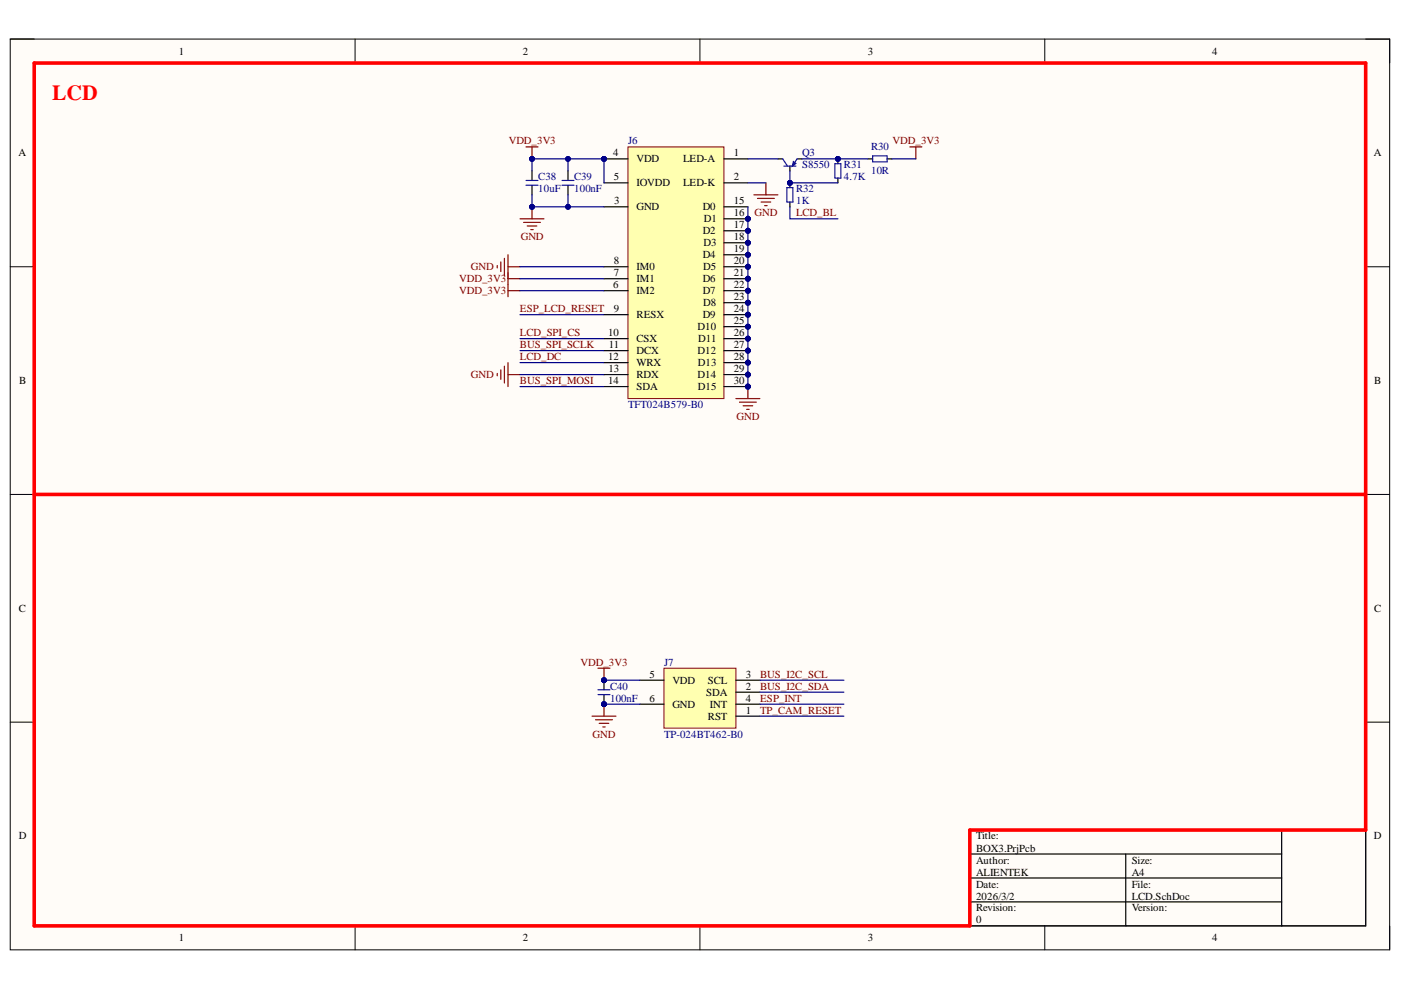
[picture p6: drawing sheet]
<svg xmlns="http://www.w3.org/2000/svg" width="297mm" height="210mm" viewBox="0 0 297 210" stroke-linecap="round" stroke-linejoin="round" font-family="sans-serif">
<path d="M2.2 8.3h292.4v193.1h-292.4z" fill-rule="evenodd" fill="#fffcf8"/>
<path d="M2.2 8.3h292.4v193.1h-292.4z" fill="none" stroke="#000" stroke-width=".21"/>
<path d="M7.3 13.4h282.3v182.9h-282.3z" fill-rule="evenodd" fill="#fffcf8"/>
<g fill="none" stroke="#000" stroke-width=".21">
<path d="M2.2 8.3h5.1M7.3 13.4h282.3v182.9h-282.3zM75.3 8.3v5.1M148.4 8.3v5.1M221.5 8.3v5.1M289.6 8.3h5v5.1M2.2 56.6h5.1M289.6 56.6h5M2.2 104.8h5.1M289.6 104.8h5M2.2 153.1h5.1M289.6 153.1h5"/>
<path d="M75.3 196.3v5.1M148.4 196.3v5.1M221.5 196.3v5.1M294.6 196.3v5.1"/>
</g>
<path d="M205.6 176h84v20.3h-84zM271.7 176v20.3M205.6 181.1h66.1M205.6 186.2h66.1M205.6 191.2h66.1M238.7 181.1v15.2" fill="none" stroke="#000" stroke-width=".25"/>
<path d="M7.3 13.4h282.3v162.6h-84v20.3h-198.3z" fill="none" stroke="#f00" stroke-width=".76"/>
<path d="M140.8 141.7h15.2v12.7h-15.2z" fill-rule="evenodd" fill="#ffffb0"/>
<path d="M140.8 141.7h15.2v12.7h-15.2z" fill="none" stroke="#800000" stroke-width=".21"/>
<path d="M135.7 144.2h5.1M135.7 149.3h5.1M156 151.8h5.1M156 146.8h5.1M156 144.2h5.1M156 149.3h5.1" fill="none" stroke="#000" stroke-width=".25"/>
<path d="M126.8 141.7h2.5M128.1 141.7v2.5" fill="none" stroke="#800000" stroke-width=".25"/>
<circle cx="128.1" cy="144.2" r=".51" fill="#000080"/>
<circle cx="128.1" cy="144.2" r=".51" fill="none" stroke="#000080" stroke-width=".21"/>
<circle cx="128.1" cy="144.2" r=".51" fill="#000080"/>
<circle cx="128.1" cy="144.2" r=".51" fill="none" stroke="#000080" stroke-width=".21"/>
<circle cx="128.1" cy="149.3" r=".51" fill="#000080"/>
<circle cx="128.1" cy="149.3" r=".51" fill="none" stroke="#000080" stroke-width=".21"/>
<path d="M128.1 144.2v2.1" fill="none" stroke="#000" stroke-width=".25"/>
<circle cx="128.1" cy="144.2" r=".51" fill="#000080"/>
<circle cx="128.1" cy="144.2" r=".51" fill="none" stroke="#000080" stroke-width=".21"/>
<path d="M128.1 147.3v2" fill="none" stroke="#000" stroke-width=".25"/>
<circle cx="128.1" cy="149.3" r=".51" fill="#000080"/>
<circle cx="128.1" cy="149.3" r=".51" fill="none" stroke="#000080" stroke-width=".21"/>
<path d="M126.8 146.3h2.5M126.8 147.3h2.5" fill="none" stroke="#00f" stroke-width=".25"/>
<path d="M125.5 151.8h5.1M126.3 152.6h3.5M127 153.4h2.1M127.8 154.1h.5M128.1 149.3v2.5" fill="none" stroke="#800000" stroke-width=".25"/>
<circle cx="128.1" cy="149.3" r=".51" fill="#000080"/>
<circle cx="128.1" cy="149.3" r=".51" fill="none" stroke="#000080" stroke-width=".21"/>
<circle cx="128.1" cy="33.7" r=".51" fill="#000080"/>
<circle cx="128.1" cy="33.7" r=".51" fill="none" stroke="#000080" stroke-width=".21"/>
<circle cx="158.6" cy="46.4" r=".51" fill="#000080"/>
<circle cx="158.6" cy="46.4" r=".51" fill="none" stroke="#000080" stroke-width=".21"/>
<circle cx="158.6" cy="48.9" r=".51" fill="#000080"/>
<circle cx="158.6" cy="48.9" r=".51" fill="none" stroke="#000080" stroke-width=".21"/>
<circle cx="158.6" cy="51.5" r=".51" fill="#000080"/>
<circle cx="158.6" cy="51.5" r=".51" fill="none" stroke="#000080" stroke-width=".21"/>
<circle cx="158.6" cy="54" r=".51" fill="#000080"/>
<circle cx="158.6" cy="54" r=".51" fill="none" stroke="#000080" stroke-width=".21"/>
<circle cx="158.6" cy="56.6" r=".51" fill="#000080"/>
<circle cx="158.6" cy="56.6" r=".51" fill="none" stroke="#000080" stroke-width=".21"/>
<circle cx="158.6" cy="59.1" r=".51" fill="#000080"/>
<circle cx="158.6" cy="59.1" r=".51" fill="none" stroke="#000080" stroke-width=".21"/>
<circle cx="158.6" cy="61.6" r=".51" fill="#000080"/>
<circle cx="158.6" cy="61.6" r=".51" fill="none" stroke="#000080" stroke-width=".21"/>
<circle cx="158.6" cy="64.2" r=".51" fill="#000080"/>
<circle cx="158.6" cy="64.2" r=".51" fill="none" stroke="#000080" stroke-width=".21"/>
<circle cx="158.6" cy="66.7" r=".51" fill="#000080"/>
<circle cx="158.6" cy="66.7" r=".51" fill="none" stroke="#000080" stroke-width=".21"/>
<circle cx="158.6" cy="69.3" r=".51" fill="#000080"/>
<circle cx="158.6" cy="69.3" r=".51" fill="none" stroke="#000080" stroke-width=".21"/>
<circle cx="158.6" cy="71.8" r=".51" fill="#000080"/>
<circle cx="158.6" cy="71.8" r=".51" fill="none" stroke="#000080" stroke-width=".21"/>
<circle cx="158.6" cy="74.3" r=".51" fill="#000080"/>
<circle cx="158.6" cy="74.3" r=".51" fill="none" stroke="#000080" stroke-width=".21"/>
<circle cx="158.6" cy="76.9" r=".51" fill="#000080"/>
<circle cx="158.6" cy="76.9" r=".51" fill="none" stroke="#000080" stroke-width=".21"/>
<circle cx="158.6" cy="79.4" r=".51" fill="#000080"/>
<circle cx="158.6" cy="79.4" r=".51" fill="none" stroke="#000080" stroke-width=".21"/>
<circle cx="158.6" cy="82" r=".51" fill="#000080"/>
<circle cx="158.6" cy="82" r=".51" fill="none" stroke="#000080" stroke-width=".21"/>
<path d="M133.1 31.1h20.4v53.4h-20.4z" fill-rule="evenodd" fill="#ffffb0"/>
<path d="M133.1 31.1h20.4v53.4h-20.4z" fill="none" stroke="#800000" stroke-width=".21"/>
<path d="M128.1 33.7h5M153.5 33.7h5.1M153.5 38.8h5.1M128.1 43.9h5" fill="none" stroke="#000" stroke-width=".25"/>
<circle cx="128.1" cy="33.7" r=".51" fill="#000080"/>
<circle cx="128.1" cy="33.7" r=".51" fill="none" stroke="#000080" stroke-width=".21"/>
<path d="M128.1 38.8h5M128.1 59.1h5M128.1 56.6h5M153.5 43.9h5.1M153.5 46.4h5.1M128.1 61.6h5M128.1 66.7h5M128.1 71.8h5M128.1 74.3h5M128.1 76.9h5M128.1 79.4h5M128.1 82h5" fill="none" stroke="#000" stroke-width=".25"/>
<circle cx="158.6" cy="46.4" r=".51" fill="#000080"/>
<circle cx="158.6" cy="46.4" r=".51" fill="none" stroke="#000080" stroke-width=".21"/>
<path d="M153.5 48.9h5.1" fill="none" stroke="#000" stroke-width=".25"/>
<circle cx="158.6" cy="48.9" r=".51" fill="#000080"/>
<circle cx="158.6" cy="48.9" r=".51" fill="none" stroke="#000080" stroke-width=".21"/>
<path d="M153.5 51.5h5.1" fill="none" stroke="#000" stroke-width=".25"/>
<circle cx="158.6" cy="51.5" r=".51" fill="#000080"/>
<circle cx="158.6" cy="51.5" r=".51" fill="none" stroke="#000080" stroke-width=".21"/>
<path d="M153.5 54h5.1" fill="none" stroke="#000" stroke-width=".25"/>
<circle cx="158.6" cy="54" r=".51" fill="#000080"/>
<circle cx="158.6" cy="54" r=".51" fill="none" stroke="#000080" stroke-width=".21"/>
<path d="M153.5 56.6h5.1" fill="none" stroke="#000" stroke-width=".25"/>
<circle cx="158.6" cy="56.6" r=".51" fill="#000080"/>
<circle cx="158.6" cy="56.6" r=".51" fill="none" stroke="#000080" stroke-width=".21"/>
<path d="M153.5 59.1h5.1" fill="none" stroke="#000" stroke-width=".25"/>
<circle cx="158.6" cy="59.1" r=".51" fill="#000080"/>
<circle cx="158.6" cy="59.1" r=".51" fill="none" stroke="#000080" stroke-width=".21"/>
<path d="M153.5 61.6h5.1" fill="none" stroke="#000" stroke-width=".25"/>
<circle cx="158.6" cy="61.6" r=".51" fill="#000080"/>
<circle cx="158.6" cy="61.6" r=".51" fill="none" stroke="#000080" stroke-width=".21"/>
<path d="M153.5 64.2h5.1" fill="none" stroke="#000" stroke-width=".25"/>
<circle cx="158.6" cy="64.2" r=".51" fill="#000080"/>
<circle cx="158.6" cy="64.2" r=".51" fill="none" stroke="#000080" stroke-width=".21"/>
<path d="M153.5 66.7h5.1" fill="none" stroke="#000" stroke-width=".25"/>
<circle cx="158.6" cy="66.7" r=".51" fill="#000080"/>
<circle cx="158.6" cy="66.7" r=".51" fill="none" stroke="#000080" stroke-width=".21"/>
<path d="M153.5 69.3h5.1" fill="none" stroke="#000" stroke-width=".25"/>
<circle cx="158.6" cy="69.3" r=".51" fill="#000080"/>
<circle cx="158.6" cy="69.3" r=".51" fill="none" stroke="#000080" stroke-width=".21"/>
<path d="M153.5 71.8h5.1" fill="none" stroke="#000" stroke-width=".25"/>
<circle cx="158.6" cy="71.8" r=".51" fill="#000080"/>
<circle cx="158.6" cy="71.8" r=".51" fill="none" stroke="#000080" stroke-width=".21"/>
<path d="M153.5 74.3h5.1" fill="none" stroke="#000" stroke-width=".25"/>
<circle cx="158.6" cy="74.3" r=".51" fill="#000080"/>
<circle cx="158.6" cy="74.3" r=".51" fill="none" stroke="#000080" stroke-width=".21"/>
<path d="M153.5 76.9h5.1" fill="none" stroke="#000" stroke-width=".25"/>
<circle cx="158.6" cy="76.9" r=".51" fill="#000080"/>
<circle cx="158.6" cy="76.9" r=".51" fill="none" stroke="#000080" stroke-width=".21"/>
<path d="M153.5 79.4h5.1" fill="none" stroke="#000" stroke-width=".25"/>
<circle cx="158.6" cy="79.4" r=".51" fill="#000080"/>
<circle cx="158.6" cy="79.4" r=".51" fill="none" stroke="#000080" stroke-width=".21"/>
<path d="M153.5 82h5.1" fill="none" stroke="#000" stroke-width=".25"/>
<circle cx="158.6" cy="82" r=".51" fill="#000080"/>
<circle cx="158.6" cy="82" r=".51" fill="none" stroke="#000080" stroke-width=".21"/>
<path d="M111.5 31.1h2.6M112.8 31.1v2.6" fill="none" stroke="#800000" stroke-width=".25"/>
<circle cx="112.8" cy="33.7" r=".51" fill="#000080"/>
<circle cx="112.8" cy="33.7" r=".51" fill="none" stroke="#000080" stroke-width=".21"/>
<path d="M110.3 46.4h5M111 47.2h3.6M111.8 47.9h2M112.5 48.7h.5M112.8 43.9v2.5" fill="none" stroke="#800000" stroke-width=".25"/>
<circle cx="112.8" cy="43.9" r=".51" fill="#000080"/>
<circle cx="112.8" cy="43.9" r=".51" fill="none" stroke="#000080" stroke-width=".21"/>
<path d="M112.8 36.2v2.1M112.8 39.3v2M120.4 36.2v2.1M120.4 39.3v2" fill="none" stroke="#000" stroke-width=".25"/>
<path d="M111.5 38.3h2.6M111.5 39.3h2.6M119.2 38.3h2.5M119.2 39.3h2.5" fill="none" stroke="#00f" stroke-width=".25"/>
<g fill="none" stroke="#800000" stroke-width=".25">
<path d="M105.4 56.3v.5M106.2 55.5v2.1M106.9 54.8v3.5M107.7 54v8.9M107.7 56.6h2.6M107.7 59.1h2.6M105.4 79.2v.5M106.2 78.4v2M106.9 77.6v3.6M107.7 76.9v5.1M107.7 61.6h2.6M107.7 79.4h2.6"/>
<path d="M156 84.5h5.1M156.8 85.3h3.6M157.6 86h2M158.3 86.8h.5M158.6 82v2.5"/>
</g>
<circle cx="158.6" cy="82" r=".51" fill="#000080"/>
<circle cx="158.6" cy="82" r=".51" fill="none" stroke="#000080" stroke-width=".21"/>
<path d="M7.3 104.8h282.3" fill="none" stroke="#f00" stroke-width=".76"/>
<path d="M192.9 31.2h2.5M194.2 31.2v2.5" fill="none" stroke="#800000" stroke-width=".25"/>
<path d="M164.9 33.7h1M167.5 35.2v1M169 33.7h1" fill="none" stroke="#000" stroke-width=".25"/>
<path d="M165.9 33.7l1.1 1.5M166.2 35.2h2.5M169 33.7l-1 1.5" fill="none" stroke="#00f" stroke-width=".25"/>
<path d="M168.2 34.3l.5 .4-.7 .5z" fill="#00f"/>
<path d="M168.2 34.3l.5 .4-.7 .5zM185 33.1h3.1v1.2h-3.1z" fill="none" stroke="#00f" stroke-width=".25"/>
<path d="M184 33.7h1M188.1 33.7h1" fill="none" stroke="#000" stroke-width=".25"/>
<circle cx="177.6" cy="33.7" r=".51" fill="#000080"/>
<circle cx="177.6" cy="33.7" r=".51" fill="none" stroke="#000080" stroke-width=".21"/>
<path d="M177.6 33.7v1M177.6 37.8v1" fill="none" stroke="#000" stroke-width=".25"/>
<circle cx="177.6" cy="33.7" r=".51" fill="#000080"/>
<circle cx="177.6" cy="33.7" r=".51" fill="none" stroke="#000080" stroke-width=".21"/>
<path d="M177 34.7h1.3v3.1h-1.3z" fill="none" stroke="#00f" stroke-width=".25"/>
<circle cx="167.5" cy="38.8" r=".51" fill="#000080"/>
<circle cx="167.5" cy="38.8" r=".51" fill="none" stroke="#000080" stroke-width=".21"/>
<path d="M167.5 38.8v1M167.5 42.8v1.1" fill="none" stroke="#000" stroke-width=".25"/>
<circle cx="167.5" cy="38.8" r=".51" fill="#000080"/>
<circle cx="167.5" cy="38.8" r=".51" fill="none" stroke="#000080" stroke-width=".21"/>
<path d="M166.8 39.8h1.3v3h-1.3z" fill="none" stroke="#00f" stroke-width=".25"/>
<path d="M162.4 38.8v2.5M159.8 41.3h5.1M160.6 42.1h3.6M161.4 42.8h2M162.1 43.6h.5" fill="none" stroke="#800000" stroke-width=".25"/>
<path d="M128.1 144.2h7.6M161.1 144.2h17.8M161.1 146.8h17.8M161.1 149.3h17.8M161.1 151.8h17.8" fill="none" stroke="#000080" stroke-width=".25"/>
<circle cx="128.1" cy="144.2" r=".51" fill="#000080"/>
<circle cx="128.1" cy="144.2" r=".51" fill="none" stroke="#000080" stroke-width=".21"/>
<path d="M128.1 149.3h7.6" fill="none" stroke="#000080" stroke-width=".25"/>
<circle cx="128.1" cy="149.3" r=".51" fill="#000080"/>
<circle cx="128.1" cy="149.3" r=".51" fill="none" stroke="#000080" stroke-width=".21"/>
<path d="M128.1 33.7v5.1" fill="none" stroke="#000080" stroke-width=".25"/>
<circle cx="128.1" cy="33.7" r=".51" fill="#000080"/>
<circle cx="128.1" cy="33.7" r=".51" fill="none" stroke="#000080" stroke-width=".21"/>
<path d="M112.8 33.7h15.3" fill="none" stroke="#000080" stroke-width=".25"/>
<circle cx="128.1" cy="33.7" r=".51" fill="#000080"/>
<circle cx="128.1" cy="33.7" r=".51" fill="none" stroke="#000080" stroke-width=".21"/>
<circle cx="120.4" cy="33.7" r=".51" fill="#000080"/>
<circle cx="120.4" cy="33.7" r=".51" fill="none" stroke="#000080" stroke-width=".21"/>
<circle cx="112.8" cy="33.7" r=".51" fill="#000080"/>
<circle cx="112.8" cy="33.7" r=".51" fill="none" stroke="#000080" stroke-width=".21"/>
<path d="M112.8 43.9h15.3" fill="none" stroke="#000080" stroke-width=".25"/>
<circle cx="112.8" cy="43.9" r=".51" fill="#000080"/>
<circle cx="112.8" cy="43.9" r=".51" fill="none" stroke="#000080" stroke-width=".21"/>
<circle cx="120.4" cy="43.9" r=".51" fill="#000080"/>
<circle cx="120.4" cy="43.9" r=".51" fill="none" stroke="#000080" stroke-width=".21"/>
<path d="M112.8 41.3v2.6" fill="none" stroke="#000080" stroke-width=".25"/>
<circle cx="112.8" cy="43.9" r=".51" fill="#000080"/>
<circle cx="112.8" cy="43.9" r=".51" fill="none" stroke="#000080" stroke-width=".21"/>
<path d="M112.8 33.7v2.5" fill="none" stroke="#000080" stroke-width=".25"/>
<circle cx="112.8" cy="33.7" r=".51" fill="#000080"/>
<circle cx="112.8" cy="33.7" r=".51" fill="none" stroke="#000080" stroke-width=".21"/>
<path d="M120.4 33.7v2.5" fill="none" stroke="#000080" stroke-width=".25"/>
<circle cx="120.4" cy="33.7" r=".51" fill="#000080"/>
<circle cx="120.4" cy="33.7" r=".51" fill="none" stroke="#000080" stroke-width=".21"/>
<path d="M120.4 41.3v2.6" fill="none" stroke="#000080" stroke-width=".25"/>
<circle cx="120.4" cy="43.9" r=".51" fill="#000080"/>
<circle cx="120.4" cy="43.9" r=".51" fill="none" stroke="#000080" stroke-width=".21"/>
<path d="M110.3 59.1h17.8M110.3 56.6h17.8M158.6 43.9v38.1M110.3 61.6h17.8M110.3 76.9h17.8M110.3 74.3h17.8M110.3 71.8h17.8M110.3 66.7h17.8M110.3 79.4h17.8M110.3 82h17.8" fill="none" stroke="#000080" stroke-width=".25"/>
<circle cx="158.6" cy="46.4" r=".51" fill="#000080"/>
<circle cx="158.6" cy="46.4" r=".51" fill="none" stroke="#000080" stroke-width=".21"/>
<circle cx="158.6" cy="48.9" r=".51" fill="#000080"/>
<circle cx="158.6" cy="48.9" r=".51" fill="none" stroke="#000080" stroke-width=".21"/>
<circle cx="158.6" cy="51.5" r=".51" fill="#000080"/>
<circle cx="158.6" cy="51.5" r=".51" fill="none" stroke="#000080" stroke-width=".21"/>
<circle cx="158.6" cy="54" r=".51" fill="#000080"/>
<circle cx="158.6" cy="54" r=".51" fill="none" stroke="#000080" stroke-width=".21"/>
<circle cx="158.6" cy="56.6" r=".51" fill="#000080"/>
<circle cx="158.6" cy="56.6" r=".51" fill="none" stroke="#000080" stroke-width=".21"/>
<circle cx="158.6" cy="59.1" r=".51" fill="#000080"/>
<circle cx="158.6" cy="59.1" r=".51" fill="none" stroke="#000080" stroke-width=".21"/>
<circle cx="158.6" cy="61.6" r=".51" fill="#000080"/>
<circle cx="158.6" cy="61.6" r=".51" fill="none" stroke="#000080" stroke-width=".21"/>
<circle cx="158.6" cy="64.2" r=".51" fill="#000080"/>
<circle cx="158.6" cy="64.2" r=".51" fill="none" stroke="#000080" stroke-width=".21"/>
<circle cx="158.6" cy="66.7" r=".51" fill="#000080"/>
<circle cx="158.6" cy="66.7" r=".51" fill="none" stroke="#000080" stroke-width=".21"/>
<circle cx="158.6" cy="69.3" r=".51" fill="#000080"/>
<circle cx="158.6" cy="69.3" r=".51" fill="none" stroke="#000080" stroke-width=".21"/>
<circle cx="158.6" cy="71.8" r=".51" fill="#000080"/>
<circle cx="158.6" cy="71.8" r=".51" fill="none" stroke="#000080" stroke-width=".21"/>
<circle cx="158.6" cy="74.3" r=".51" fill="#000080"/>
<circle cx="158.6" cy="74.3" r=".51" fill="none" stroke="#000080" stroke-width=".21"/>
<circle cx="158.6" cy="76.9" r=".51" fill="#000080"/>
<circle cx="158.6" cy="76.9" r=".51" fill="none" stroke="#000080" stroke-width=".21"/>
<circle cx="158.6" cy="79.4" r=".51" fill="#000080"/>
<circle cx="158.6" cy="79.4" r=".51" fill="none" stroke="#000080" stroke-width=".21"/>
<circle cx="158.6" cy="82" r=".51" fill="#000080"/>
<circle cx="158.6" cy="82" r=".51" fill="none" stroke="#000080" stroke-width=".21"/>
<path d="M158.6 38.8h3.8M158.6 33.7h6.3M170 33.7h14" fill="none" stroke="#000080" stroke-width=".25"/>
<circle cx="177.6" cy="33.7" r=".51" fill="#000080"/>
<circle cx="177.6" cy="33.7" r=".51" fill="none" stroke="#000080" stroke-width=".21"/>
<path d="M167.5 36.2v2.6h10.1" fill="none" stroke="#000080" stroke-width=".25"/>
<circle cx="167.5" cy="38.8" r=".51" fill="#000080"/>
<circle cx="167.5" cy="38.8" r=".51" fill="none" stroke="#000080" stroke-width=".21"/>
<path d="M189.1 33.7h5.1M167.5 43.9v2.5h10.1" fill="none" stroke="#000080" stroke-width=".25"/>
<text font-size="4.6" fill="#f00" x="11.1" y="21.2">LCD</text>
<g font-size="2.3">
<text x="37.9" y="11.6">1</text>
<text x="110.8" y="11.6">2</text>
<text x="184" y="11.6">3</text>
<text x="257" y="11.6">4</text>
<text x="3.9" y="33.1">A</text>
<text x="130" y="33.1">4</text>
<text x="134.9" y="34.4">VDD</text>
<text x="144.8" y="34.4">LED-A</text>
<text x="155.6" y="33.1">1</text>
<text x="291.3" y="33.1">A</text>
<text x="130.1" y="38.2">5</text>
<text x="134.9" y="39.5">IOVDD</text>
<text x="144.8" y="39.5">LED-K</text>
<text x="155.6" y="38.2">2</text>
<text x="130.2" y="43.3">3</text>
<text x="134.9" y="44.6">GND</text>
<text x="149" y="44.6">D0</text>
<text x="149.2" y="47.1">D1</text>
<text x="155.6" y="45.8">16</text>
<text x="155.6" y="43.3">15</text>
<text x="149" y="49.7">D2</text>
<text x="149.2" y="52.3">D3</text>
<text x="155.6" y="48.4">17</text>
<text x="155.6" y="53.5">19</text>
<text x="155.6" y="51">18</text>
<text x="130.1" y="58.6">7</text>
<text x="130.1" y="56.1">8</text>
<text x="134.9" y="59.9">IM1</text>
<text x="134.9" y="57.3">IM0</text>
<text x="149" y="54.8">D4</text>
<text x="149" y="59.9">D6</text>
<text x="149.1" y="57.3">D5</text>
<text x="155.6" y="56.1">20</text>
<text x="155.6" y="58.6">21</text>
<text x="130" y="61.1">6</text>
<text x="134.9" y="62.4">IM2</text>
<text x="149" y="62.4">D7</text>
<text x="149.1" y="64.9">D8</text>
<text x="155.6" y="63.7">23</text>
<text x="155.6" y="61.1">22</text>
<text x="128.9" y="71.3">10</text>
<text x="130.1" y="66.2">9</text>
<text x="134.9" y="67.5">RESX</text>
<text x="147.9" y="70">D10</text>
<text x="149" y="67.5">D9</text>
<text x="155.6" y="68.7">25</text>
<text x="155.6" y="71.3">26</text>
<text x="155.6" y="66.2">24</text>
<text x="128.9" y="76.3">12</text>
<text x="129.1" y="73.8">11</text>
<text x="134.9" y="72.5">CSX</text>
<text x="134.9" y="75.1">DCX</text>
<text x="134.9" y="77.6">WRX</text>
<text x="147.9" y="75.1">D12</text>
<text x="148" y="77.6">D13</text>
<text x="148.1" y="72.5">D11</text>
<text x="155.6" y="73.8">27</text>
<text x="155.6" y="76.3">28</text>
<text x="4.1" y="81.4">B</text>
<text x="128.9" y="81.4">14</text>
<text x="129" y="78.9">13</text>
<text x="134.9" y="80.1">RDX</text>
<text x="134.9" y="82.7">SDA</text>
<text x="147.9" y="80.1">D14</text>
<text x="148" y="82.7">D15</text>
<text x="155.6" y="78.9">29</text>
<text x="155.6" y="81.4">30</text>
<text x="291.4" y="81.4">B</text>
<text x="4" y="129.7">C</text>
<text x="291.4" y="129.7">C</text>
<text x="137.7" y="143.7">5</text>
<text x="158.1" y="143.7">3</text>
<text x="137.7" y="148.8">6</text>
<text x="142.6" y="145">VDD</text>
<text x="149.8" y="147.5">SDA</text>
<text x="150.1" y="145">SCL</text>
<text x="158.1" y="148.8">4</text>
<text x="158.1" y="146.3">2</text>
<text x="142.6" y="150.1">GND</text>
<text x="150.1" y="152.6">RST</text>
<text x="150.5" y="150.1">INT</text>
<text x="158.1" y="151.3">1</text>
<text x="4" y="178">D</text>
<text x="206.9" y="178">Title:</text>
<text x="291.3" y="178">D</text>
<text x="206.9" y="183.1">Author:</text>
<text x="206.9" y="180.6">BOX3.PrjPcb</text>
<text x="206.9" y="185.6">ALIENTEK</text>
<text x="239.9" y="183.1">Size:</text>
<text x="239.9" y="185.6">A4</text>
<text x="206.9" y="188.2">Date:</text>
<text x="206.9" y="190.7">2026/3/2</text>
<text x="239.9" y="188.2">File:</text>
<text x="239.9" y="190.7">LCD.SchDoc</text>
<text x="206.9" y="193.3">Revision:</text>
<text x="206.9" y="195.8">0</text>
<text x="239.9" y="193.3">Version:</text>
<text x="37.9" y="199.6">1</text>
<text x="110.8" y="199.6">2</text>
<text x="184" y="199.6">3</text>
<text x="257" y="199.6">4</text>
</g>
<g font-size="2.3" fill="#800000">
<text x="107.9" y="30.6">VDD_3V3</text>
<text x="189.3" y="30.6">VDD_3V3</text>
<text x="160" y="45.8">GND</text>
<text x="168.8" y="45.8">LCD_BL</text>
<text x="110.4" y="51">GND</text>
<text x="97.4" y="59.9">VDD_3V3</text>
<text x="99.8" y="57.3">GND</text>
<text x="97.4" y="62.4">VDD_3V3</text>
<text x="110.2" y="66.2">ESP_LCD_RESET</text>
<text x="110.2" y="71.3">LCD_SPI_CS</text>
<text x="110.2" y="76.3">LCD_DC</text>
<text x="110.2" y="73.8">BUS_SPI_SCLK</text>
<text x="99.8" y="80.1">GND</text>
<text x="110.2" y="81.4">BUS_SPI_MOSI</text>
<text x="156.2" y="89">GND</text>
<text x="123.1" y="141.2">VDD_3V3</text>
<text x="161.2" y="143.7">BUS_I2C_SCL</text>
<text x="161.2" y="146.3">BUS_I2C_SDA</text>
<text x="161.2" y="148.8">ESP_INT</text>
<text x="161.2" y="151.3">TP_CAM_RESET</text>
<text x="125.6" y="156.4">GND</text>
</g>
<g font-size="2.3" fill="#000080">
<text x="133.2" y="30.6">J6</text>
<text x="170.1" y="33.1">Q3</text>
<text x="170.1" y="35.7">S8550</text>
<text x="178.9" y="35.7">R31</text>
<text x="184.7" y="31.9">R30</text>
<text x="114.1" y="38.2">C38</text>
<text x="114.1" y="40.8">10uF</text>
<text x="121.7" y="38.2">C39</text>
<text x="121.7" y="40.8">100nF</text>
<text x="168.8" y="40.8">R32</text>
<text x="178.9" y="38.2">4.7K</text>
<text x="184.7" y="37">10R</text>
<text x="168.8" y="43.3">1K</text>
<text x="133.2" y="86.5">TFT024B579-B0</text>
<text x="140.8" y="141.2">J7</text>
<text x="129.4" y="146.3">C40</text>
<text x="129.4" y="148.8">100nF</text>
<text x="140.8" y="156.4">TP-024BT462-B0</text>
</g>
</svg>
